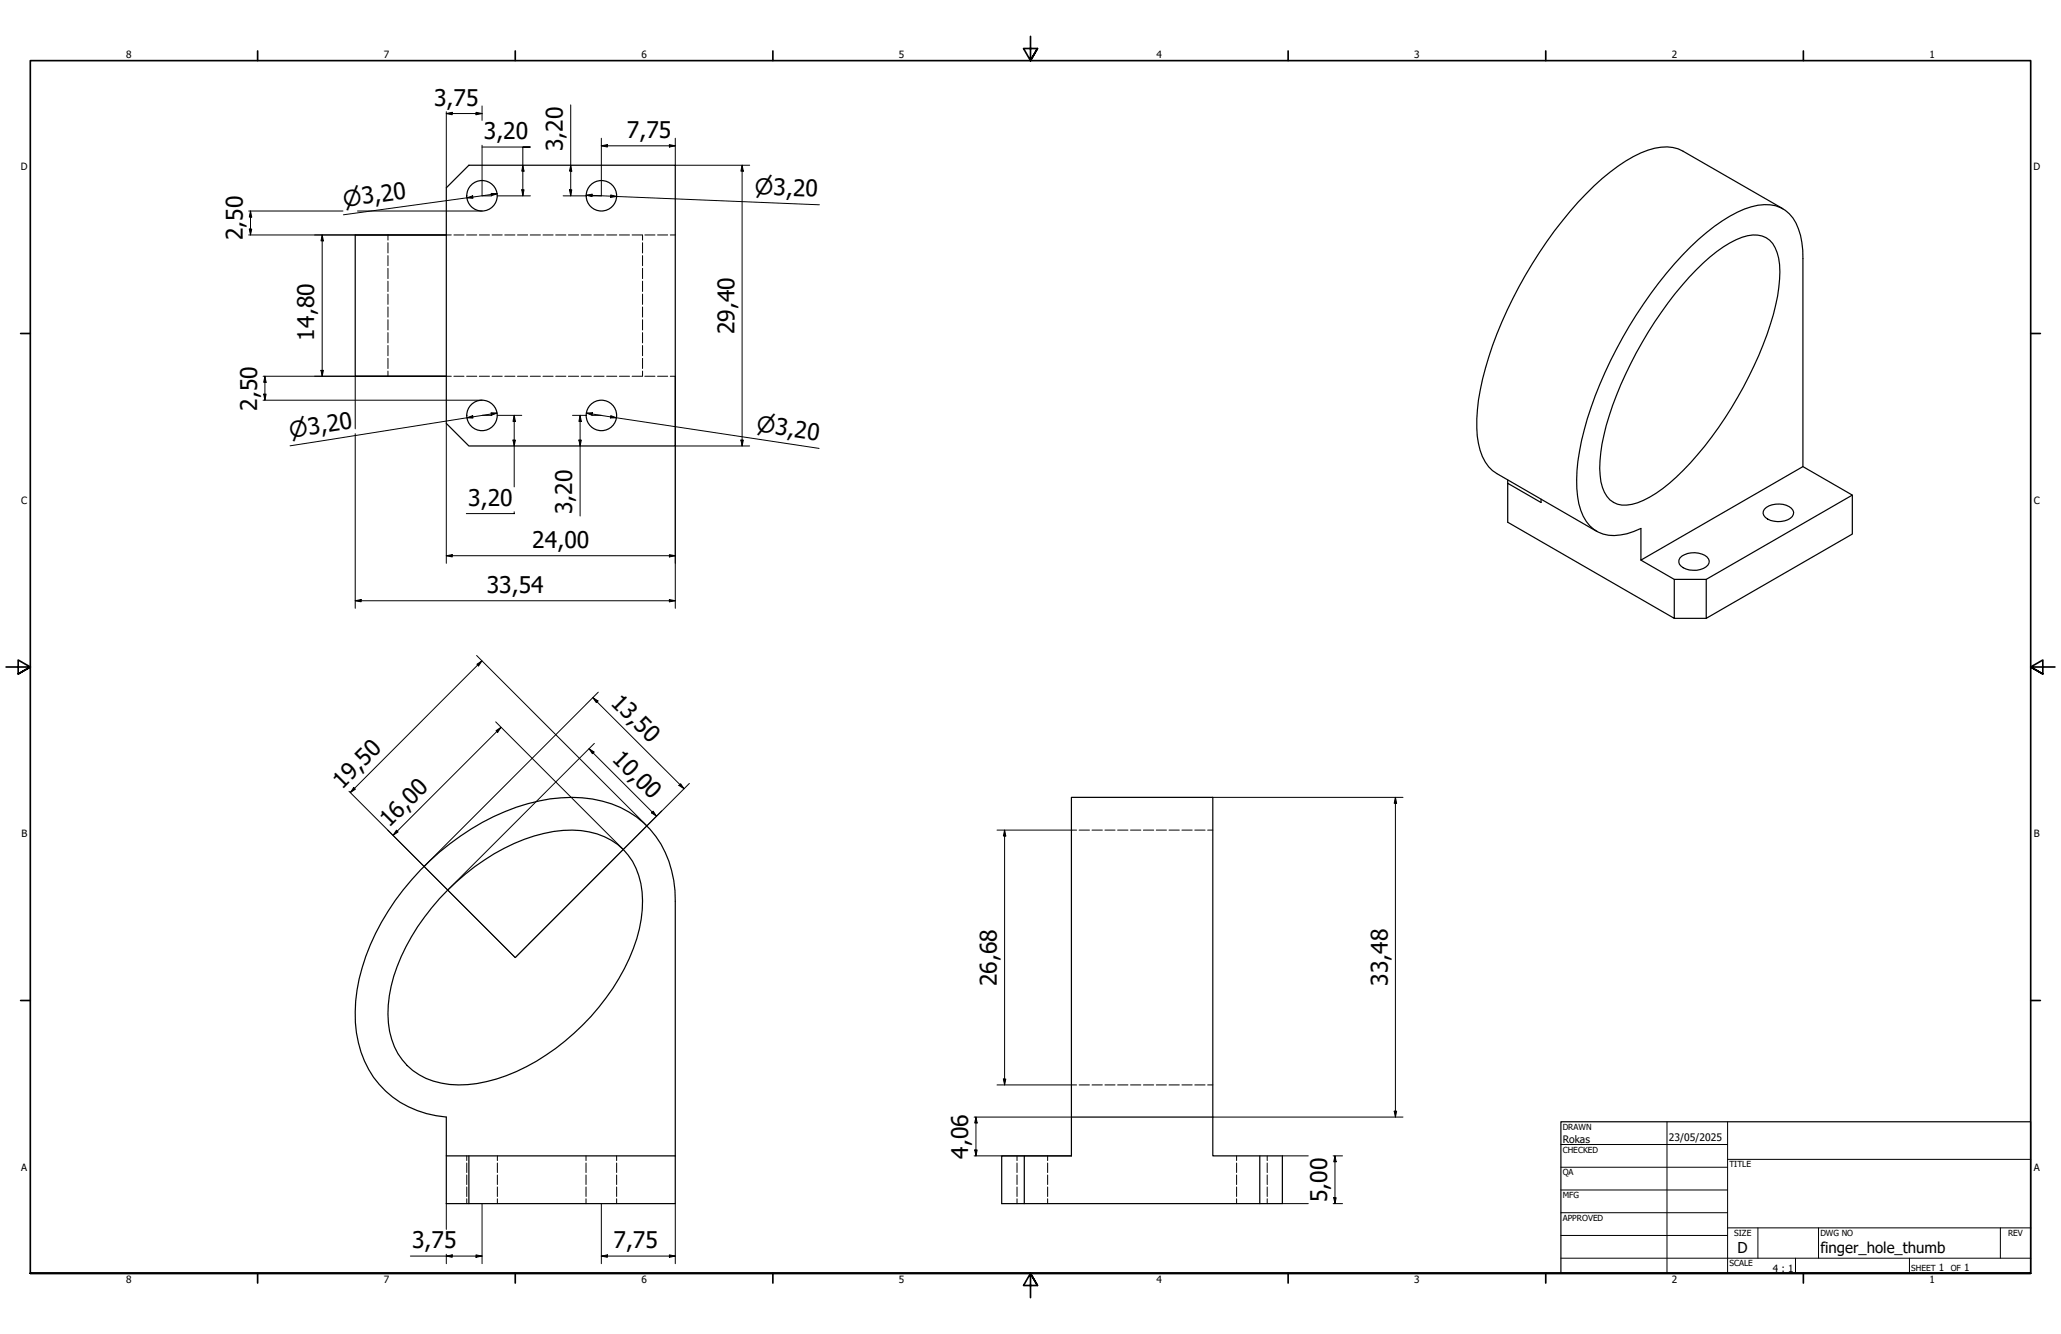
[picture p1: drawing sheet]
<svg xmlns="http://www.w3.org/2000/svg" width="864mm" height="559mm" viewBox="0 0 864 559" stroke-linecap="round" stroke-linejoin="round" font-family="sans-serif">
<!-- layer: Hidden (ISO) -->
<g fill="none" stroke="#000" stroke-width=".42">
<path d="M162.6 98.4v2.2M187 98.4h2.1M190.2 98.4h4.2M195.5 98.4h4.3M200.9 98.4h4.2M206.2 98.4h4.2M211.5 98.4h4.3M216.9 98.4h4.2M222.2 98.4h4.2M227.5 98.4h4.3M232.9 98.4h4.2M238.2 98.4h4.2"/>
<path d="M243.5 98.4h4.3M248.9 98.4h4.2M254.2 98.4h4.2M259.5 98.4h4.3M264.9 98.4h4.2M269.2 98.4v2.2M270.2 98.4h4.2M275.5 98.4h4.3M280.9 98.4h2.1M162.6 101.7v4.3M162.6 107.1v4.2M162.6 112.4v4.3"/>
<path d="M162.6 117.8v4.3M269.2 101.7v4.3M269.2 107.1v4.2M269.2 112.4v4.3M269.2 117.8v4.3M162.6 123.2v4.3M162.6 128.6v4.2M162.6 133.9v4.3M162.6 139.3v4.3M269.2 123.2v4.3M269.2 128.6v4.2M269.2 133.9v4.3"/>
<path d="M269.2 139.3v4.3M162.6 144.7v4.3M162.6 150.1v4.3M162.6 155.4v2.2M187 157.6h2.1M190.2 157.6h4.2M195.5 157.6h4.3M200.9 157.6h4.2M206.2 157.6h4.2M211.5 157.6h4.3M216.9 157.6h4.2M222.2 157.6h4.2"/>
<path d="M227.5 157.6h4.3M232.9 157.6h4.2M238.2 157.6h4.2M243.5 157.6h4.3M248.9 157.6h4.2M254.2 157.6h4.2M259.5 157.6h4.3M264.9 157.6h4.2M269.2 144.7v4.3M269.2 150.1v4.3M269.2 155.4v2.2M270.2 157.6h4.2"/>
<path d="M275.5 157.6h4.3M280.9 157.6h2.1M448.9 347.7h2.2M452.2 347.7h4.3M457.6 347.7h4.3M463 347.7h4.2M468.3 347.7h4.3M473.7 347.7h4.3M479.1 347.7h4.3M484.5 347.7h4.3M489.8 347.7h4.4M495.2 347.7h4.4"/>
<path d="M500.6 347.7h4.4M506 347.7h2.2M448.9 454.5h2.2M452.2 454.5h4.3M457.6 454.5h4.3M463 454.5h4.2M468.3 454.5h4.3M473.7 454.5h4.3M479.1 454.5h4.3M484.5 454.5h4.3M489.8 454.5h4.4M495.2 454.5h4.4"/>
<path d="M500.6 454.5h4.4M506 454.5h2.2M195.6 484.2v2M195.6 487.2v4M195.6 492.2v4M195.6 497.2v4M208.4 484.2v2M208.4 487.2v4M208.4 492.2v4M208.4 497.2v4M245.6 484.2v2M245.6 487.2v4"/>
<path d="M245.6 492.2v4M245.6 497.2v4M258.4 484.2v2M258.4 487.2v4M258.4 492.2v4M258.4 497.2v4M426.1 484.2v2M426.1 487.2v4M426.1 492.2v4M426.1 497.2v4M439 484.2v2M439 487.2v4"/>
<path d="M439 492.2v4M439 497.2v4M518.2 484.2v2M518.2 487.2v4M518.2 492.2v4M518.2 497.2v4M531 484.2v2M531 487.2v4M531 492.2v4M531 497.2v4M195.6 502.2v2M208.4 502.2v2"/>
<path d="M245.6 502.2v2M258.4 502.2v2M426.1 502.2v2M439 502.2v2M518.2 502.2v2M531 502.2v2"/>
</g>
<!-- layer: Visible (ISO) -->
<g fill="none" stroke="#000" stroke-width=".51">
<path d="M196.5 69.2h86.5v117.6h-86.5l-9.5-9.4v-98.7zM187 98.4h-38.2v59.2h38.2M747.1 87.4l-41.9-24.1a17.6 17.6 0 0 0-14.8-.4 71.7 71.7 0 0 0-25.8 18.3 179.8 179.8 0 0 0-43.4 77.6 60.5 60.5 0 0 0-1 29.9 16.6 16.6 0 0 0 7 9.7l41.8 24.2M708.3 103.4a65.6 65.6 0 0 1 25.6-16.8 15.7 15.7 0 0 1 15.8 2.9 25.6 25.6 0 0 1 5.8 18.8v87.2l-67.9 39.1v-13.2a22.7 22.7 0 0 1-15.9 2.3 14.6 14.6 0 0 1-9.3-10 57.3 57.3 0 0 1 .3-29.1 179.3 179.3 0 0 1 45.6-81.2zM710.7 113.1a48.4 48.4 0 0 1 21.6-14.4 9.7 9.7 0 0 1 12.4 7.2 38.9 38.9 0 0 1 .2 18.1 150.6 150.6 0 0 1-24.9 55.2 109.5 109.5 0 0 1-26.1 27.4 23.5 23.5 0 0 1-14.3 5 9.5 9.5 0 0 1-8.2-7.4 38.6 38.6 0 0 1-.1-18.1 149.4 149.4 0 0 1 24.8-55.2 128.7 128.7 0 0 1 14.6-17.8zM755.5 195.5l20.7 11.9-61.3 35.3h-13.4l-13.9-8.1M631.8 201v1.4M645.7 209.1v1.4l-13.9-8.1v16.4l69.7 40.2v-16.3M739.3 213.3a8.7 8.7 0 0 1 12 .4 2.88 2.88 0 0 1-2.2 4 8.8 8.8 0 0 1-10-1.8l-.3-.9zM776.2 207.4v16.3l-61.3 35.3v-16.3M704 233.7a8.7 8.7 0 0 1 11.9 .4 2.86 2.86 0 0 1-2.2 4 8.6 8.6 0 0 1-10-1.8l-.2-1.7zM701.5 259h13.4"/>
<path d="M448.9 334h59.3v133.9h-59.3zM176.1 364.5a97.8 97.8 0 0 1 54.4-29.9 49.5 49.5 0 0 1 36.2 7.6 42.3 42.3 0 0 1 16.3 35.3v106.7h-96v-16.3a40 40 0 0 1-37.6-35.3 74.3 74.3 0 0 1 10.4-46.3 105.8 105.8 0 0 1 16.3-21.8zM187.6 372.8a84.5 84.5 0 0 1 44.4-24.5 34.9 34.9 0 0 1 26.8 5.5 29.1 29.1 0 0 1 10.4 23.5 70.2 70.2 0 0 1-15.3 40.7 93.6 93.6 0 0 1-45.9 34 42.8 42.8 0 0 1-29.5-.3 27.7 27.7 0 0 1-15.9-26.8 70.2 70.2 0 0 1 15.3-40.7l6.2-7.8zM448.9 467.9v16.3h-19.7v20h-9.5v-20h9.5M508.2 467.9v16.3h29.1v20h-9.4M187 484.2v20h9.5M196.5 484.2v20h86.5v-20M527.9 484.2v20h-98.7"/>
<circle cx="202" cy="82" r="6.4"/>
<circle cx="252" cy="82" r="6.4"/>
<circle cx="202" cy="174" r="6.4"/>
<circle cx="252" cy="174" r="6.4"/>
</g>
<!-- layer: Border (ANSI) -->
<g fill="none" stroke="#000" stroke-width=".7">
<path d="M431.8 15.2v10.2l-2.9-5.1h5.8l-2.9 5.1 2.9-5.1M107.9 21.3v4.1M215.9 21.3v4.1M323.8 21.3v4.1M539.8 21.3v4.1M647.7 21.3v4.1M755.6 21.3v4.1M8.6 139.7h4.1M850.9 139.7h4.1M2.5 279.4h10.2l-5.1-2.9v5.8l5.1-2.9-5.1 2.9M861.1 279.4h-10.2l5.1-2.9v5.8l-5.1-2.9 5.1 2.9M8.6 419.1h4.1"/>
<path d="M850.9 419.1h4.1M12.7 533.4v-508h838.2v508h-838.2h838.2M107.9 533.4v4.1M215.9 533.4v4.1M323.8 533.4v4.1M434.7 538.5l-2.9-5.1 2.9 5.1h-5.8l2.9-5.1v10.2M539.8 533.4v4.1M647.7 533.4v4.1M755.6 533.4v4.1"/>
</g>
<!-- layer: Title (ANSI) -->
<g fill="none" stroke="#000" stroke-width=".42">
<path d="M654 479.4h69.9M698.5 469.9v63.5M723.9 469.9v63.5M654 488.9h69.9M654 498.5h69.9M723.9 485.6h127M654 508h69.9M654 517.5h69.9M723.9 514.3h127M736.6 514.3v12.7M762 514.3v12.7M838.2 514.3v12.7"/>
<path d="M654 527h196.9M752.3 527v6.4M800.1 527v6.4"/>
</g>
<path d="M654 469.9h196.9v63.5h-196.9z" fill="none" stroke="#000" stroke-width=".51"/>
<!-- layer: Dimension (ISO) -->
<g fill="none" stroke="#000" stroke-width=".42">
<path d="M187 47.6l2.5-.5v1zM187 46.8v31.9M187 47.6h15M199.5 47.1l2.5 .5-2.5 .5zM202 44.4v6M239.1 43.9v38.1M252 57.9v24.1h-4M283 57.9v11.3h31.1M202 61.6h20.2h-3.1v20.4M202 60.8v21.2h4M218.6 79.5h1l-.5 2.5zM219.1 69.2l.5 2.5h-1z"/>
<path d="M238.6 79.5h1l-.5 2.5zM239.1 69.2l.5 2.5h-1zM252 61.1l2.5-.5v1zM252 61.1h31M280.5 60.6l2.5 .5-2.5 .5zM311 69.2l.5 2.5h-1zM311 69.2v117.6M104.2 98.4h82.8M104.2 88.4h39.5M104.5 95.9h1l-.5 2.5zM105 88.4l.5 2.5h-1zM105 88.4v10"/>
<path d="M135 98.4l.5 2.5h-1zM135 98.4v59.2M149.8 88.4h52.2M195.6 82.9l2.5-.9 .1 1.1zM205.8 81l2.5 .2-2.4 .8zM208.3 81.2l-64.4 8.8M208.3 82h13.9M236 82h9.7M245.6 81.8l2.5-.5v1.1zM245.6 81.8l97.7 4M255.9 81.7l2.5 .6-2.6 .4zM110.2 157.6h76.8"/>
<path d="M111 157.6l.5 2.5h-1zM111 157.6v10M134.5 155.1h1l-.5 2.5zM148.8 157.6v22M283 157.6v97.2M110.2 167.6h91.8M110.5 165.1h1l-.5 2.5zM187 177.4v58.6M195.6 175l2.5-.9 .1 1zM202 174h4.1M205.7 172.9l2.6 .1-2.4 .9zM208.3 173l-86.8 13.8"/>
<path d="M208.3 174h10.3M215.5 174l.5 2.5h-1.1zM215.5 174v30M239.9 174h5.7M243.1 174l.5 2.5h-1zM243.1 174v42.2M245.7 173l2.5-.1-.2 1zM245.7 173l97.5 14.8M248 174h4M255.9 174.1l2.4 .9-2.5 .1zM148.8 181.7v73.1M214.9 184.3h1.1l-.5 2.5z"/>
<path d="M242.6 184.3h1l-.5 2.5zM283 186.8h31.1M310.5 184.3h1l-.5 2.5zM215.5 214.4l.1 .7h-20.2M187 232.8l2.5-.5v1zM187 232.8h96M280.5 232.3l2.5 .5-2.5 .5zM148.8 251.7l2.5-.6v1zM148.8 251.7h134.2M280.5 251.1l2.5 .6-2.5 .4zM199.7 274.6l71.4 71.3M199.8 278.3l2.1-1.4-1.4 2.1z"/>
<path d="M201.9 276.9l-55.1 55.1M248.4 292.2l2.2 1.4-.7 .7zM248.4 292.2l38.2 38.2M250.7 289.9l-73 73M207.7 302.4l53.5 53.5M207.8 306.1l2.1-1.4-1.4 2.1zM209.9 304.7l-45.2 45.2M246.8 313.6l2.1 1.4-.7 .7zM246.8 313.6l28.3 28.3M249 311.4l-61.4 61.4M146.2 331.5l69.7 69.6M148.2 329.9l.7 .7-2.1 1.4z"/>
<path d="M273.7 339.8l1.4 2.1-2.1-1.4zM285.2 328.3l1.4 2.1-2.1-1.4zM288.9 328.2l-73 72.9M508.2 334h79.7M584.7 334l.5 2.5h-1zM584.7 334v133.9M162.4 347.7l53.5 53.4M166.1 347.8l.7 .7-2.1 1.4zM417.8 347.7h31.1M420.9 347.7l.5 2.5h-1zM420.9 347.7v106.8M417.8 454.5h31.1"/>
<path d="M420.4 452h1l-.5 2.5zM408.2 467.9h40.7M408.9 467.9l.5 2.5h-1zM408.9 467.9v16.3M508.2 467.9h79.7M584.2 465.5h1l-.5 2.4zM408.2 484.2h40.7M408.4 481.7h1l-.5 2.5zM537.3 484.2h10.9M558.6 484.2h3.9M559.4 484.2l.5 2.5h-1zM559.4 484.2v20"/>
<path d="M187 504.2v10.8M202 504.2v25.1M252 504.2v25.1M283 504.2v25.1M537.3 504.2h10.9M558.6 504.2h3.9M558.9 501.7h1l-.5 2.5zM172 526.2h30M187 526.2l2.5-.5v1zM187 525.4v3.9M199.5 525.7l2.5 .5-2.5 .5zM252 526.2l2.5-.5v1z"/>
<path d="M252 526.2h31M280.5 525.7l2.5 .5-2.5 .5z"/>
</g>
<g fill="#000">
<path d="M187 47.6l2.5-.5v1zM199.5 47.1l2.5 .5-2.5 .5zM218.6 79.5h1l-.5 2.5zM219.1 69.2l.5 2.5h-1zM238.6 79.5h1l-.5 2.5zM239.1 69.2l.5 2.5h-1zM252 61.1l2.5-.5v1zM280.5 60.6l2.5 .5-2.5 .5zM311 69.2l.5 2.5h-1zM104.5 95.9h1l-.5 2.5zM105 88.4l.5 2.5h-1zM195.6 82.9l2.5-.9 .1 1.1z"/>
<path d="M205.8 81l2.5 .2-2.4 .8zM245.6 81.8l2.5-.5v1.1zM255.9 81.7l2.5 .6-2.6 .4zM135 98.4l.5 2.5h-1zM134.5 155.1h1l-.5 2.5zM110.5 165.1h1l-.5 2.5zM111 157.6l.5 2.5h-1zM195.6 175l2.5-.9 .1 1zM205.7 172.9l2.6 .1-2.4 .9zM215.5 174l.5 2.5h-1.1zM243.1 174l.5 2.5h-1zM245.7 173l2.5-.1-.2 1z"/>
<path d="M255.9 174.1l2.4 .9-2.5 .1zM214.9 184.3h1.1l-.5 2.5zM242.6 184.3h1l-.5 2.5zM310.5 184.3h1l-.5 2.5zM187 232.8l2.5-.5v1zM280.5 232.3l2.5 .5-2.5 .5zM148.8 251.7l2.5-.6v1zM280.5 251.1l2.5 .6-2.5 .4zM199.8 278.3l2.1-1.4-1.4 2.1zM248.4 292.2l2.2 1.4-.7 .7zM207.8 306.1l2.1-1.4-1.4 2.1zM246.8 313.6l2.1 1.4-.7 .7z"/>
<path d="M148.2 329.9l.7 .7-2.1 1.4zM285.2 328.3l1.4 2.1-2.1-1.4zM584.7 334l.5 2.5h-1zM166.1 347.8l.7 .7-2.1 1.4zM273.7 339.8l1.4 2.1-2.1-1.4zM420.9 347.7l.5 2.5h-1zM420.4 452h1l-.5 2.5zM408.9 467.9l.5 2.5h-1zM584.2 465.5h1l-.5 2.4zM408.4 481.7h1l-.5 2.5zM559.4 484.2l.5 2.5h-1zM558.9 501.7h1l-.5 2.5z"/>
<path d="M187 526.2l2.5-.5v1zM199.5 525.7l2.5 .5-2.5 .5zM252 526.2l2.5-.5v1zM280.5 525.7l2.5 .5-2.5 .5z"/>
</g>
<g font-size="9.6">
<text x="181.9" y="44.3">3,75</text>
<text x="202.8" y="58.3">3,20</text>
<text x="262.6" y="57.8">7,75</text>
<text x="235.8" y="63.4" transform="rotate(-90 235.8 63.4)">3,20</text>
<text x="101.7" y="100.7" transform="rotate(-90 101.7 100.7)">2,50</text>
<text x="131.7" y="142.7" transform="rotate(-90 131.7 142.7)">14,80</text>
<text x="307.7" y="140" transform="rotate(-90 307.7 140)">29,40</text>
<text x="107.7" y="172" transform="rotate(-90 107.7 172)">2,50</text>
<text x="196.2" y="211.8">3,20</text>
<text x="239.8" y="215.4" transform="rotate(-90 239.8 215.4)">3,20</text>
<text x="223" y="229.6">24,00</text>
<text x="204" y="248.3">33,54</text>
<text x="255.6" y="294.8" transform="rotate(45 255.6 294.8)">13,50</text>
<text x="256.1" y="318.3" transform="rotate(45 256.1 318.3)">10,00</text>
<text x="143.4" y="330.8" transform="rotate(-45 143.4 330.8)">19,50</text>
<text x="163" y="347" transform="rotate(-45 163 347)">16,00</text>
<text x="417.7" y="413.1" transform="rotate(-90 417.7 413.1)">26,68</text>
<text x="581.5" y="412.9" transform="rotate(-90 581.5 412.9)">33,48</text>
<text x="405.7" y="485.4" transform="rotate(-90 405.7 485.4)">4,06</text>
<text x="556.1" y="503.5" transform="rotate(-90 556.1 503.5)">5,00</text>
<text x="172.7" y="522.9">3,75</text>
<text x="257" y="522.9">7,75</text>
</g>
<g font-size="9.1">
<text x="316.2" y="81.3" transform="rotate(2 316.2 81.3)">⌀3,20</text>
<text x="144.2" y="86.6" transform="rotate(-8 144.2 86.6)">⌀3,20</text>
<text x="121.8" y="183.4" transform="rotate(-9 121.8 183.4)">⌀3,20</text>
<text x="316.7" y="180.5" transform="rotate(9 316.7 180.5)">⌀3,20</text>
</g>
<g font-size="6.3">
<text x="728.1" y="524.9">D</text>
<text x="762.8" y="525">finger_hole_thumb</text>
</g>
<g font-size="4.3">
<text x="654.8" y="478.6">Rokas</text>
<text x="699.3" y="478">23/05/2025</text>
</g>
<g font-size="4.2">
<text x="52.8" y="24.4">8</text>
<text x="160.8" y="24.4">7</text>
<text x="268.7" y="24.4">6</text>
<text x="376.7" y="24.4">5</text>
<text x="484.6" y="24.4">4</text>
<text x="592.6" y="24.4">3</text>
<text x="700.5" y="24.4">2</text>
<text x="808.5" y="24.4">1</text>
<text x="8.8" y="71.4">D</text>
<text x="852" y="71.4">D</text>
<text x="8.9" y="211.1">C</text>
<text x="852.2" y="211.1">C</text>
<text x="9" y="350.8">B</text>
<text x="852.2" y="350.8">B</text>
<text x="8.9" y="490.5">A</text>
<text x="852.2" y="490.5">A</text>
<text x="742.9" y="532.6">4 : 1</text>
<text x="812.4" y="532.6">1</text>
<text x="823" y="532.6">1</text>
<text x="52.8" y="537.5">8</text>
<text x="160.8" y="537.5">7</text>
<text x="268.7" y="537.5">6</text>
<text x="376.7" y="537.5">5</text>
<text x="484.6" y="537.5">4</text>
<text x="592.6" y="537.5">3</text>
<text x="700.5" y="537.5">2</text>
<text x="808.5" y="537.5">1</text>
</g>
<g font-size="3.5">
<text x="654.8" y="473.2">DRAWN</text>
<text x="654.8" y="482.8">CHECKED</text>
<text x="724.7" y="488.9">TITLE</text>
<text x="654.8" y="492.3">QA</text>
<text x="654.8" y="501.8">MFG</text>
<text x="654.8" y="511.4">APPROVED</text>
<text x="726.7" y="517.7">SIZE</text>
<text x="762.8" y="517.7">DWG NO</text>
<text x="841.4" y="517.7">REV</text>
<text x="724.7" y="530.4">SCALE</text>
<text x="800.9" y="532.6">SHEET</text>
<text x="817.4" y="532.6">OF</text>
</g>
</svg>
